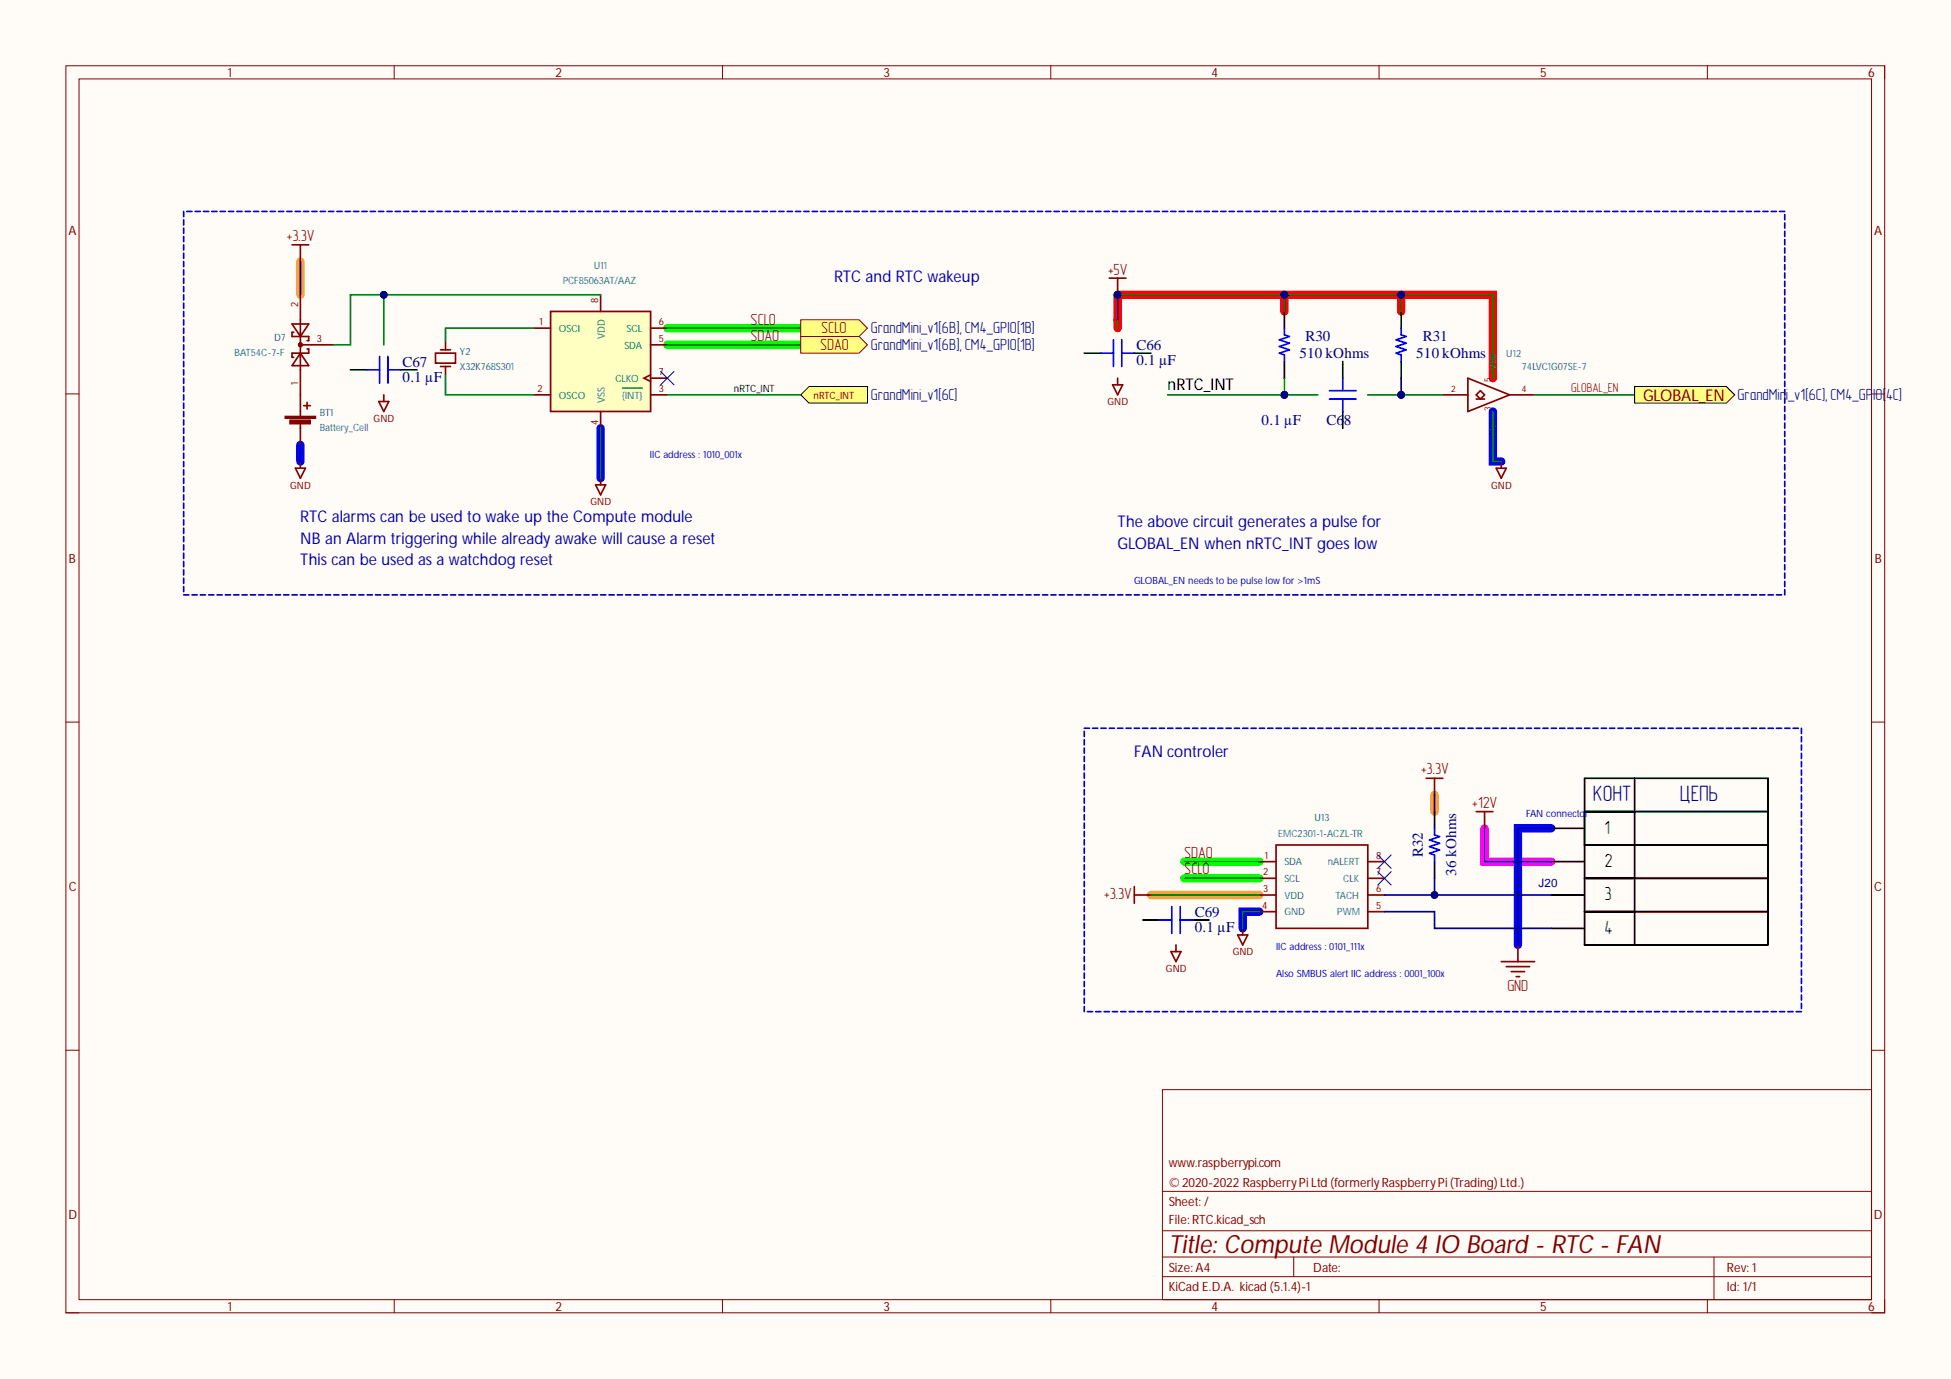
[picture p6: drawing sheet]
<svg xmlns="http://www.w3.org/2000/svg" width="297mm" height="210mm" viewBox="0 0 297 210" stroke-linecap="round" stroke-linejoin="round" font-family="sans-serif">
<g fill="#fffcf8">
<path d="M0 0h296.9v209.8h-296.9z" fill-rule="evenodd"/>
<path d="M0 0h296.9v209.8h-296.9z" fill-rule="evenodd"/>
</g>
<path d="M45.7 67.7v2.6M91.4 65.2v7.6M227.3 62.6v7.7h1.3M191.7 138.8h-2.5v2.5M236.2 126.1h-5.1v17.7" fill="none" stroke="#00f" stroke-width="1.3"/>
<path d="M45.7 39.8v5.1M175.2 136.2h16.5M218.4 121v2.5" fill="none" stroke="#f90" stroke-width="1.3"/>
<path d="M101.6 49.9h20.3M101.6 52.5h20.3M180.3 131.2h11.4M180.3 133.7h11.4" fill="none" stroke="#0f0" stroke-width="1.3"/>
<path d="M195.5 44.9v2.5M213.3 44.9h14v12.7M213.3 44.9h-43.1v5M213.3 44.9v2.5" fill="none" stroke="#f00" stroke-width="1.3"/>
<path d="M226 126.1v5.1h10.2" fill="none" stroke="#f0f" stroke-width="1.3"/>
<g fill="none" stroke="#840000" stroke-width=".15">
<path d="M10 10h276.9v189.8h-276.9zM12 12h272.9v185.8h-272.9zM60 10v2M110 10v2M160 10v2M210 10v2M259.9 10v2M286.9 10v2M10 60h2M284.9 60h2M10 109.9h2M284.9 109.9h2"/>
<path d="M10 159.9h2M284.9 159.9h2M177 165.9h107.9v31.9h-107.9zM10 199.8h2M60 197.8v2M110 197.8v2M160 197.8v2M177 194.3h107.9M177 191.3h107.9M177 187.3h107.9M177 181.3h107.9M197 191.3v3"/>
<path d="M210 197.8v2M259.9 197.8v2M261 191.3v6.5M286.9 197.8v2h-2"/>
</g>
<path d="M191.7 133.7h2.6M191.7 136.2h2.6M191.7 131.2h2.6M191.7 138.8h2.6M194.3 128.6h13.9v12.7h-13.9zM208.2 133.7h2.6M208.2 136.2h2.6M208.2 131.2h2.6M208.2 138.8h2.6" fill="none" stroke="#840000" stroke-width=".25"/>
<g fill="none" stroke="#000" stroke-width=".25">
<path d="M241.3 118.5h27.9v25.3h-27.9zM248.9 118.5v25.3M218.4 123.5v2.6M218.4 131.2v2.5M236.2 126.1h5.1M236.2 131.2h5.1M236.2 136.2h5.1M241.3 123.5h27.9M241.3 128.6h27.9M241.3 133.7h27.9M241.3 138.8h27.9M174 140h2.5"/>
<path d="M181.6 140h2.5M236.2 141.3h5.1"/>
</g>
<path d="M178.4 138v4.1M179.7 138v4.1M218.4 126.1v1l.8 .2-1.6 .6 1.6 .5-1.6 .5 1.6 .5-1.6 .5 .8 .2v1.1M176.5 140h1.9M179.7 140h1.9" fill="none" stroke="#00f" stroke-width=".25"/>
<path d="M90.7 73.8h1.5l-.8 1.5zM91.4 72.8v1M178.3 144.8h1.5l-.8 1.6zM179 143.8v1" fill="none" stroke="#800000" stroke-width=".25"/>
<path d="M44.2 64h3v.5h-3z" fill-rule="evenodd" fill="#840000"/>
<path d="M223.5 57.6l6.3 2.5-6.3 2.5zM43.4 63.4h4.6v.3h-4.6zM43.4 63.5h4.6M44.2 64h3v.5h-3zM45.7 60.1v3.3M45.7 64.4v3.3M46.2 61.7h1.1M46.7 61.2v1.1M219.7 60.1h3.8M224.8 60.7h1.2M224.8 60.1l.6-.6 .6 .6-.6 .6zM229.8 60.1h3.8" fill="none" stroke="#840000" stroke-width=".25"/>
<path d="M169.4 58.6h1.5l-.7 1.5zM170.2 57.6v1M45 71.3h1.5l-.8 1.5zM45.7 70.3v1M227.8 71.3h1.5l-.7 1.5zM228.6 70.3v1M188.4 142.3h1.6l-.8 1.5zM189.2 141.3v1" fill="none" stroke="#800000" stroke-width=".25"/>
<path d="M165.1 53.8h2.5M172.7 53.8h2.5M195.5 47.4v2.6M195.5 55v2.6M204.4 55v2.6M213.3 47.4v2.6M213.3 55v2.6M204.4 62.6v2.6" fill="none" stroke="#000" stroke-width=".25"/>
<path d="M167.6 53.8h1.9M169.5 51.7v4.1M170.8 53.8h1.9M170.8 51.7v4.1M195.5 50v1l.8 .2-1.5 .5 1.5 .5-1.5 .5 1.5 .6-1.5 .5 .7 .2v1M202.4 59.5h4.1M204.4 57.6v1.9M213.3 50v1l.8 .2-1.5 .5 1.5 .5-1.5 .5 1.5 .6-1.5 .5 .7 .2v1M202.4 60.7h4.1M204.4 60.7v1.9" fill="none" stroke="#00f" stroke-width=".25"/>
<path d="M83.8 47.4h15.3v15.2h-15.3z" fill-rule="evenodd" fill="#ffffc2"/>
<g fill="none" stroke="#840000" stroke-width=".25">
<path d="M44.5 49.3h2.5l-1.3 1.9zM44.7 50.6h-.2v.6h2.5v.7h-.3M45.7 52.5h5.1M45.7 53.8l1.3 1.9h-2.5zM45.7 44.9v15.2M46.7 53.1h.3v.7h-2.5v.6h.2M66.3 53.8h3.1v1.5h-3.1zM67.1 53.2h1.5M67.1 55.8h1.5M67.8 52v1.2M67.8 55.8v1.3M81.3 49.9h2.5"/>
<path d="M83.8 47.4h15.3v15.2h-15.3zM91.4 44.9v2.5M99.1 57.1l-1.1 .5 1.1 .5M99.1 49.9h2.5M99.1 52.5h2.5M99.1 57.6h2.5M81.3 60.1h2.5M91.4 62.6v2.6M99.1 60.1h2.5"/>
<circle cx="45.7" cy="52.5" r=".25"/>
</g>
<path d="M94.8 59.1h3" fill="none" stroke="#008484" stroke-width=".25"/>
<path d="M168.9 42.3h2.5M170.2 42.3v2.6M57.7 61.1h1.5l-.8 1.5zM58.4 60.1v1M217.1 118.5h2.6M218.4 118.5v2.5M172.7 136.2h2.5M172.7 135v2.5" fill="none" stroke="#800000" stroke-width=".25"/>
<path d="M53.4 56.3h2.5M61 56.3h2.5" fill="none" stroke="#000" stroke-width=".25"/>
<path d="M55.9 56.3h1.9M57.8 54.3v4M59.1 56.3h1.9M59.1 54.3v4" fill="none" stroke="#00f" stroke-width=".25"/>
<g fill="none" stroke="#0000c2" stroke-width=".25">
<path d="M28 32.2v.8M28 33.5v.7M28 34.7v.8M28 36v.8M28 37.3v.8M28 38.5v.8M28 39.8v.8M28.4 32.2h.8M29.7 32.2h.8M31 32.2h.8M32.2 32.2h.8M33.5 32.2h.8"/>
<path d="M34.8 32.2h.8M36.1 32.2h.8M37.3 32.2h.8M38.6 32.2h.8M39.9 32.2h.8M41.1 32.2h.8M42.4 32.2h.8M43.7 32.2h.8M44.9 32.2h.8M46.2 32.2h.8M47.5 32.2h.8M48.7 32.2h.8"/>
<path d="M50 32.2h.8M51.3 32.2h.8M52.6 32.2h.8M53.8 32.2h.8M55.1 32.2h.8M56.4 32.2h.8M57.6 32.2h.8M58.9 32.2h.8M60.2 32.2h.8M61.4 32.2h.8M62.7 32.2h.8M64 32.2h.8"/>
<path d="M65.3 32.2h.8M66.5 32.2h.8M67.8 32.2h.8M69.1 32.2h.8M70.3 32.2h.8M71.6 32.2h.8M72.9 32.2h.8M74.1 32.2h.8M75.4 32.2h.8M76.7 32.2h.8M77.9 32.2h.8M79.2 32.2h.8"/>
<path d="M80.5 32.2h.8M81.8 32.2h.8M83 32.2h.8M84.3 32.2h.8M85.6 32.2h.8M86.8 32.2h.8M88.1 32.2h.8M89.4 32.2h.8M90.6 32.2h.8M91.9 32.2h.8M93.2 32.2h.8M94.5 32.2h.8"/>
<path d="M95.7 32.2h.8M97 32.2h.8M98.3 32.2h.8M99.5 32.2h.8M100.8 32.2h.8M102.1 32.2h.8M103.3 32.2h.8M104.6 32.2h.8M105.9 32.2h.8M107.2 32.2h.7M108.4 32.2h.8M109.7 32.2h.8"/>
<path d="M111 32.2h.8M112.2 32.2h.8M113.5 32.2h.8M114.8 32.2h.8M116 32.2h.8M117.3 32.2h.8M118.6 32.2h.8M119.8 32.2h.8M121.1 32.2h.8M122.4 32.2h.8M123.7 32.2h.8M124.9 32.2h.8"/>
<path d="M126.2 32.2h.8M127.5 32.2h.8M128.7 32.2h.8M130 32.2h.8M131.3 32.2h.8M132.5 32.2h.8M133.8 32.2h.8M135.1 32.2h.8M136.4 32.2h.7M137.6 32.2h.8M138.9 32.2h.8M140.2 32.2h.8"/>
<path d="M141.4 32.2h.8M142.7 32.2h.8M144 32.2h.8M145.2 32.2h.8M146.5 32.2h.8M147.8 32.2h.8M149 32.2h.8M150.3 32.2h.8M151.6 32.2h.8M152.9 32.2h.8M154.1 32.2h.8M155.4 32.2h.8"/>
<path d="M156.7 32.2h.8M157.9 32.2h.8M159.2 32.2h.8M160.5 32.2h.8M161.7 32.2h.8M163 32.2h.8M164.3 32.2h.8M165.6 32.2h.7M166.8 32.2h.8M168.1 32.2h.8M169.4 32.2h.8M170.6 32.2h.8"/>
<path d="M171.9 32.2h.8M173.2 32.2h.8M174.4 32.2h.8M175.7 32.2h.8M177 32.2h.8M178.2 32.2h.8M179.5 32.2h.8M180.8 32.2h.8M182.1 32.2h.8M183.3 32.2h.8M184.6 32.2h.8M185.9 32.2h.8"/>
<path d="M187.1 32.2h.8M188.4 32.2h.8M189.7 32.2h.8M190.9 32.2h.8M192.2 32.2h.8M193.5 32.2h.8M194.8 32.2h.7M196 32.2h.8M197.3 32.2h.8M198.6 32.2h.8M199.8 32.2h.8M201.1 32.2h.8"/>
<path d="M202.4 32.2h.8M203.6 32.2h.8M204.9 32.2h.8M206.2 32.2h.8M207.5 32.2h.7M208.7 32.2h.8M210 32.2h.8M211.3 32.2h.8M212.5 32.2h.8M213.8 32.2h.8M215.1 32.2h.8M216.3 32.2h.8"/>
<path d="M217.6 32.2h.8M218.9 32.2h.8M220.2 32.2h.7M221.4 32.2h.8M222.7 32.2h.8M224 32.2h.8M225.2 32.2h.8M226.5 32.2h.8M227.8 32.2h.8M229 32.2h.8M230.3 32.2h.8M231.6 32.2h.8"/>
<path d="M232.8 32.2h.8M234.1 32.2h.8M235.4 32.2h.8M236.7 32.2h.8M237.9 32.2h.8M239.2 32.2h.8M240.5 32.2h.8M241.7 32.2h.8M243 32.2h.8M244.3 32.2h.8M245.5 32.2h.8M246.8 32.2h.8"/>
<path d="M248.1 32.2h.8M249.3 32.2h.8M250.6 32.2h.8M251.9 32.2h.8M253.2 32.2h.7M254.4 32.2h.8M255.7 32.2h.8M257 32.2h.8M258.2 32.2h.8M259.5 32.2h.8M260.8 32.2h.8M262 32.2h.8"/>
<path d="M263.3 32.2h.8M264.6 32.2h.8M265.9 32.2h.7M267.1 32.2h.8M268.4 32.2h.8M269.7 32.2h.8M270.9 32.2h.8M271.7 32.7v.8M271.7 33.9v.8M271.7 35.2v.8M271.7 36.5v.8M271.7 37.7v.8"/>
<path d="M271.7 39v.8M28 41.1v.8M28 42.3v.8M28 43.6v.8M28 44.9v.8M28 46.1v.8M28 47.4v.8M28 48.7v.8M28 49.9v.8M28 51.2v.8M28 52.5v.8M28 53.8v.7"/>
<path d="M28 55v.8M28 56.3v.8M28 57.6v.8M28 58.8v.8M271.7 40.3v.8M271.7 41.5v.8M271.7 42.8v.8M271.7 44.1v.8M271.7 45.4v.7M271.7 46.6v.8M271.7 47.9v.8M271.7 49.2v.8"/>
<path d="M271.7 50.4v.8M271.7 51.7v.8M271.7 53v.8M271.7 54.2v.8M271.7 55.5v.8M271.7 56.8v.8M271.7 58v.8M271.7 59.3v.8M28 60.1v.8M28 61.4v.8M28 62.6v.8M28 63.9v.8"/>
<path d="M28 65.2v.8M28 66.4v.8M28 67.7v.8M28 69v.8M28 70.3v.7M28 71.5v.8M28 72.8v.8M28 74.1v.8M28 75.3v.8M28 76.6v.8M28 77.9v.8M28 79.1v.8"/>
<path d="M271.7 60.6v.8M271.7 61.8v.8M271.7 63.1v.8M271.7 64.4v.8M271.7 65.7v.7M271.7 66.9v.8M271.7 68.2v.8M271.7 69.5v.8M271.7 70.7v.8M271.7 72v.8M271.7 73.3v.8M271.7 74.5v.8"/>
<path d="M271.7 75.8v.8M271.7 77.1v.8M271.7 78.3v.8M271.7 79.6v.8M28 80.4v.8M28 81.7v.8M28 82.9v.8M28 84.2v.8M28 85.5v.8M28 86.7v.8M28 88v.8M28 89.3v.8"/>
<path d="M28 90.5h.8M29.2 90.5h.8M30.5 90.5h.8M31.8 90.5h.8M33 90.5h.8M34.3 90.5h.8M35.6 90.5h.8M36.9 90.5h.7M38.1 90.5h.8M39.4 90.5h.8M40.7 90.5h.8M41.9 90.5h.8"/>
<path d="M43.2 90.5h.8M44.5 90.5h.8M45.7 90.5h.8M47 90.5h.8M48.3 90.5h.8M49.5 90.5h.8M50.8 90.5h.8M52.1 90.5h.8M53.4 90.5h.7M54.6 90.5h.8M55.9 90.5h.8M57.2 90.5h.8"/>
<path d="M58.4 90.5h.8M59.7 90.5h.8M61 90.5h.8M62.2 90.5h.8M63.5 90.5h.8M64.8 90.5h.8M66.1 90.5h.7M67.3 90.5h.8M68.6 90.5h.8M69.9 90.5h.8M71.1 90.5h.8M72.4 90.5h.8"/>
<path d="M73.7 90.5h.8M74.9 90.5h.8M76.2 90.5h.8M77.5 90.5h.8M78.7 90.5h.8M80 90.5h.8M81.3 90.5h.8M82.6 90.5h.7M83.8 90.5h.8M85.1 90.5h.8M86.4 90.5h.8M87.6 90.5h.8"/>
<path d="M88.9 90.5h.8M90.2 90.5h.8M91.4 90.5h.8M92.7 90.5h.8M94 90.5h.8M95.3 90.5h.7M96.5 90.5h.8M97.8 90.5h.8M99.1 90.5h.8M100.3 90.5h.8M101.6 90.5h.8M102.9 90.5h.8"/>
<path d="M104.1 90.5h.8M105.4 90.5h.8M106.7 90.5h.8M107.9 90.5h.8M109.2 90.5h.8M110.5 90.5h.8M111.8 90.5h.7M113 90.5h.8M114.3 90.5h.8M115.6 90.5h.8M116.8 90.5h.8M118.1 90.5h.8"/>
<path d="M119.4 90.5h.8M120.6 90.5h.8M121.9 90.5h.8M123.2 90.5h.8M124.5 90.5h.7M125.7 90.5h.8M127 90.5h.8M128.3 90.5h.8M129.5 90.5h.8M130.8 90.5h.8M132.1 90.5h.8M133.3 90.5h.8"/>
<path d="M134.6 90.5h.8M135.9 90.5h.8M137.1 90.5h.8M138.4 90.5h.8M139.7 90.5h.8M141 90.5h.7M142.2 90.5h.8M143.5 90.5h.8M144.8 90.5h.8M146 90.5h.8M147.3 90.5h.8M148.6 90.5h.8"/>
<path d="M149.8 90.5h.8M151.1 90.5h.8M152.4 90.5h.8M153.7 90.5h.7M154.9 90.5h.8M156.2 90.5h.8M157.5 90.5h.8M158.7 90.5h.8M160 90.5h.8M161.3 90.5h.8M162.5 90.5h.8M163.8 90.5h.8"/>
<path d="M165.1 90.5h.8M166.3 90.5h.8M167.6 90.5h.8M168.9 90.5h.8M170.2 90.5h.8M171.4 90.5h.8M172.7 90.5h.8M174 90.5h.8M175.2 90.5h.8M176.5 90.5h.8M177.8 90.5h.8M179 90.5h.8"/>
<path d="M180.3 90.5h.8M181.6 90.5h.8M182.9 90.5h.7M184.1 90.5h.8M185.4 90.5h.8M186.7 90.5h.8M187.9 90.5h.8M189.2 90.5h.8M190.5 90.5h.8M191.7 90.5h.8M193 90.5h.8M194.3 90.5h.8"/>
<path d="M195.5 90.5h.8M196.8 90.5h.8M198.1 90.5h.8M199.4 90.5h.8M200.6 90.5h.8M201.9 90.5h.8M203.2 90.5h.8M204.4 90.5h.8M205.7 90.5h.8M207 90.5h.8M208.2 90.5h.8M209.5 90.5h.8"/>
<path d="M210.8 90.5h.8M212.1 90.5h.7M213.3 90.5h.8M214.6 90.5h.8M215.9 90.5h.8M217.1 90.5h.8M218.4 90.5h.8M219.7 90.5h.8M220.9 90.5h.8M222.2 90.5h.8M223.5 90.5h.8M224.8 90.5h.7"/>
<path d="M226 90.5h.8M227.3 90.5h.8M228.6 90.5h.8M229.8 90.5h.8M231.1 90.5h.8M232.4 90.5h.8M233.6 90.5h.8M234.9 90.5h.8M236.2 90.5h.8M237.5 90.5h.7M238.7 90.5h.8M240 90.5h.8"/>
<path d="M241.3 90.5h.7M242.5 90.5h.8M243.8 90.5h.8M245.1 90.5h.8M246.3 90.5h.8M247.6 90.5h.8M248.9 90.5h.8M250.1 90.5h.8M251.4 90.5h.8M252.7 90.5h.8M253.9 90.5h.8M255.2 90.5h.8"/>
<path d="M256.5 90.5h.8M257.8 90.5h.8M259 90.5h.8M260.3 90.5h.8M261.6 90.5h.8M262.8 90.5h.8M264.1 90.5h.8M265.4 90.5h.8M266.6 90.5h.8M267.9 90.5h.8M269.2 90.5h.8M270.5 90.5h.7"/>
<path d="M271.7 80.9v.8M271.7 82.1v.8M271.7 83.4v.8M271.7 84.7v.8M271.7 85.9v.8M271.7 87.2v.8M271.7 88.5v.8M271.7 89.8v.7M165.1 110.8h.8M165.1 111.3v.8M165.1 112.6v.8M165.1 113.9v.8"/>
<path d="M165.1 115.1v.8M165.1 116.4v.8M165.1 117.7v.8M165.1 118.9v.8M166.3 110.8h.8M167.6 110.8h.8M168.9 110.8h.8M170.2 110.8h.8M171.4 110.8h.8M172.7 110.9h.8M174 110.9h.8M175.2 110.9h.8"/>
<path d="M176.5 110.9h.8M177.8 110.9h.8M179 110.9h.8M180.3 110.9h.8M181.6 110.9h.8M182.9 110.9h.7M184.1 110.9h.8M185.4 110.9h.8M186.7 110.9h.8M187.9 110.9h.8M189.2 110.9h.8M190.5 110.9h.8"/>
<path d="M191.7 110.9h.8M193 110.9h.8M194.3 110.9h.8M195.5 110.9h.8M196.8 110.9h.8M198.1 110.9h.8M199.4 110.9h.8M200.6 110.9h.8M201.9 110.9h.8M203.2 110.9h.8M204.4 110.9h.8M205.7 110.9h.8"/>
<path d="M207 110.9h.8M208.2 110.9h.8M209.5 110.9h.8M210.8 110.9h.8M212.1 110.9h.7M213.3 110.9h.8M214.6 110.9h.8M215.9 110.9h.8M217.1 110.9h.8M218.4 110.9h.8M219.7 110.9h.8M220.9 110.9h.8"/>
<path d="M222.2 110.9h.8M223.5 110.9h.8M224.8 110.9h.7M226 110.9h.8M227.3 110.9h.8M228.6 110.9h.8M229.8 110.9h.8M231.1 110.9h.8M232.4 110.9h.8M233.6 110.9h.8M234.9 110.9h.8M236.2 110.9h.8"/>
<path d="M237.5 110.9h.7M238.7 110.9h.8M240 110.9h.8M241.3 110.9h.7M242.5 110.9h.8M243.8 110.9h.8M245.1 110.9h.8M246.3 110.9h.8M247.6 110.9h.8M248.9 110.9h.8M250.1 110.9h.8M251.4 110.9h.8"/>
<path d="M252.7 110.9h.8M253.9 110.9h.8M255.2 110.9h.8M256.5 110.9h.8M257.8 110.9h.8M259 110.9h.8M260.3 110.9h.8M261.6 110.9h.8M262.8 110.9h.8M264.1 110.9h.8M265.4 110.9h.8M266.6 110.9h.8"/>
<path d="M267.9 110.9h.8M269.2 110.9h.8M270.5 110.9h.7M271.7 110.9h.8M273 110.9h.8M274.3 110.9v.7M274.3 112.1v.8M274.3 113.4v.8M274.3 114.7v.8M274.3 115.9v.8M274.3 117.2v.8M274.3 118.5v.8"/>
<path d="M274.3 119.7v.8M165.1 120.2v.8M165.1 121.5v.8M165.1 122.7v.8M165.1 124v.8M165.1 125.3v.8M165.1 126.6v.7M165.1 127.8v.8M165.1 129.1v.8M165.1 130.4v.8M165.1 131.6v.8M165.1 132.9v.8"/>
<path d="M165.1 134.2v.8M165.1 135.4v.8M165.1 136.7v.8M165.1 138v.8M165.1 139.2v.8M274.3 121v.8M274.3 122.3v.8M274.3 123.5v.8M274.3 124.8v.8M274.3 126.1v.8M274.3 127.3v.8M274.3 128.6v.8"/>
<path d="M274.3 129.9v.8M274.3 131.2v.7M274.3 132.4v.8M274.3 133.7v.8M274.3 135v.8M274.3 136.2v.8M274.3 137.5v.8M274.3 138.8v.8M165.1 140.5v.8M165.1 141.8v.8M165.1 143v.8M165.1 144.3v.8"/>
<path d="M165.1 145.6v.8M165.1 146.8v.8M165.1 148.1v.8M165.1 149.4v.8M165.1 150.7v.7M165.1 151.9v.8M165.1 153.2v.8M165.6 154h.7M166.8 154h.8M168.1 154h.8M169.4 154h.8M170.6 154h.8"/>
<path d="M171.9 154h.8M173.2 154h.8M174.4 154h.8M175.7 154h.8M177 154h.8M178.2 154h.8M179.5 154h.8M180.8 154h.8M182.1 154h.8M183.3 154h.8M184.6 154h.8M185.9 154h.8"/>
<path d="M187.1 154h.8M188.4 154h.8M189.7 154h.8M190.9 154h.8M192.2 154h.8M193.5 154h.8M194.8 154h.7M196 154h.8M197.3 154h.8M198.6 154h.8M199.8 154h.8M201.1 154h.8"/>
<path d="M202.4 154h.8M203.6 154h.8M204.9 154h.8M206.2 154h.8M207.5 154h.7M208.7 154h.8M210 154h.8M211.3 154h.8M212.5 154h.8M213.8 154h.8M215.1 154h.8M216.3 154h.8"/>
<path d="M217.6 154h.8M218.9 154h.8M220.2 154h.7M221.4 154h.8M222.7 154h.8M224 154h.8M225.2 154h.8M226.5 154h.8M227.8 154h.8M229 154h.8M230.3 154h.8M231.6 154h.8"/>
<path d="M232.8 154h.8M234.1 154h.8M235.4 154h.8M236.7 154h.8M237.9 154h.8M239.2 154h.8M240.5 154h.8M241.7 154h.8M243 154h.8M244.3 154h.8M245.5 154h.8M246.8 154h.8"/>
<path d="M248.1 154h.8M249.3 154h.8M250.6 154h.8M251.9 154h.8M253.2 154h.7M254.4 154h.8M255.7 154h.8M257 154h.8M258.2 154h.8M259.5 154h.8M260.8 154h.8M262 154h.8"/>
<path d="M263.3 154h.8M264.6 154h.8M265.9 154h.7M267.1 154h.8M268.4 154h.8M269.7 154h.8M270.9 154h.8M272.2 154h.8M273.5 154h.8M274.3 140v.8M274.3 141.3v.8M274.3 142.6v.8"/>
<path d="M274.3 143.8v.8M274.3 145.1v.8M274.3 146.4v.8M274.3 147.6v.8M274.3 148.9v.8M274.3 150.2v.8M274.3 151.4v.8M274.3 152.7v.8"/>
</g>
<path d="M100.6 56.5l2 2.1M102.6 56.5l-2 2.1M209.8 132.7l2 2M209.8 130.1l2 2.1M211.8 132.7l-2 2M211.8 130.1l-2 2.1" fill="none" stroke="#000084" stroke-width=".15"/>
<circle cx="170.2" cy="44.9" r=".51" fill="#000080"/>
<circle cx="170.2" cy="44.9" r=".51" fill="none" stroke="#000080" stroke-width=".15"/>
<path d="M44.5 37.3h2.5M45.7 37.3v2.5M224.8 123.5h2.5M226 123.5v2.6M228.6 146.4h5M229.3 147.1h3.6M230.1 147.9h2M230.8 148.7h.6M231.1 143.8v2.6" fill="none" stroke="#800000" stroke-width=".25"/>
<path d="M121.9 60.1l1.3-1.3h8.9v2.6h-8.9z" fill-rule="evenodd" fill="#ffff80"/>
<path d="M121.9 60.1l1.3-1.3h8.9v2.6h-8.9z" fill="none" stroke="#000" stroke-width=".15"/>
<path d="M91.4 65.2v7.6M195.5 60.1h5.1M175.2 136.2h3.8" fill="none" stroke="#008400" stroke-width=".25"/>
<circle cx="195.5" cy="60.1" r=".51" fill="#000080"/>
<circle cx="195.5" cy="60.1" r=".51" fill="none" stroke="#000080" stroke-width=".15"/>
<path d="M195.5 57.6v2.5" fill="none" stroke="#008400" stroke-width=".25"/>
<circle cx="195.5" cy="60.1" r=".51" fill="#000080"/>
<circle cx="195.5" cy="60.1" r=".51" fill="none" stroke="#000080" stroke-width=".15"/>
<path d="M101.6 49.9h20.3M177.8 60.1h17.7" fill="none" stroke="#008400" stroke-width=".25"/>
<circle cx="195.5" cy="60.1" r=".51" fill="#000080"/>
<circle cx="195.5" cy="60.1" r=".51" fill="none" stroke="#000080" stroke-width=".15"/>
<path d="M67.8 57.1v3h13.5M81.3 49.9h-13.5v2.1M101.6 52.5h20.3M170.2 48.7v1.2M213.3 44.9h14v12.7M101.6 60.1h20.3M227.3 62.6v7.7h1.3M233.6 60.1h15.3M179 136.2h12.7M180.3 131.2h11.4M180.3 133.7h11.4" fill="none" stroke="#008400" stroke-width=".25"/>
<circle cx="213.3" cy="44.9" r=".51" fill="#000080"/>
<circle cx="213.3" cy="44.9" r=".51" fill="none" stroke="#000080" stroke-width=".15"/>
<path d="M191.7 138.8h-2.5v2.5" fill="none" stroke="#008400" stroke-width=".25"/>
<path d="M170.2 44.9v3.8M218.4 121v2.5" fill="none" stroke="#000080" stroke-width=".25"/>
<circle cx="170.2" cy="44.9" r=".51" fill="#000080"/>
<circle cx="170.2" cy="44.9" r=".51" fill="none" stroke="#000080" stroke-width=".15"/>
<path d="M45.7 39.8v5.1M45.7 67.7v2.6M210.8 138.8h7.6v2.5h17.8M218.4 133.7v2.5M226 126.1v5.1h10.2M236.2 126.1h-5.1v17.7" fill="none" stroke="#000080" stroke-width=".25"/>
<circle cx="218.4" cy="136.2" r=".51" fill="#000080"/>
<circle cx="218.4" cy="136.2" r=".51" fill="none" stroke="#000080" stroke-width=".15"/>
<path d="M210.8 136.2h25.4" fill="none" stroke="#000080" stroke-width=".25"/>
<circle cx="218.4" cy="136.2" r=".51" fill="#000080"/>
<circle cx="218.4" cy="136.2" r=".51" fill="none" stroke="#000080" stroke-width=".15"/>
<path d="M58.4 44.9v7.6" fill="none" stroke="#008400" stroke-width=".25"/>
<circle cx="58.4" cy="44.9" r=".51" fill="#000080"/>
<circle cx="58.4" cy="44.9" r=".51" fill="none" stroke="#000080" stroke-width=".15"/>
<path d="M91.4 44.9h-38v7.6h-2.6" fill="none" stroke="#008400" stroke-width=".25"/>
<circle cx="58.4" cy="44.9" r=".51" fill="#000080"/>
<circle cx="58.4" cy="44.9" r=".51" fill="none" stroke="#000080" stroke-width=".15"/>
<path d="M170.2 44.9h25.3" fill="none" stroke="#008400" stroke-width=".25"/>
<circle cx="170.2" cy="44.9" r=".51" fill="#000080"/>
<circle cx="170.2" cy="44.9" r=".51" fill="none" stroke="#000080" stroke-width=".15"/>
<circle cx="195.5" cy="44.9" r=".51" fill="#000080"/>
<circle cx="195.5" cy="44.9" r=".51" fill="none" stroke="#000080" stroke-width=".15"/>
<path d="M213.3 44.9v2.5" fill="none" stroke="#008400" stroke-width=".25"/>
<circle cx="213.3" cy="44.9" r=".51" fill="#000080"/>
<circle cx="213.3" cy="44.9" r=".51" fill="none" stroke="#000080" stroke-width=".15"/>
<path d="M195.5 44.9h17.8" fill="none" stroke="#008400" stroke-width=".25"/>
<circle cx="195.5" cy="44.9" r=".51" fill="#000080"/>
<circle cx="195.5" cy="44.9" r=".51" fill="none" stroke="#000080" stroke-width=".15"/>
<circle cx="213.3" cy="44.9" r=".51" fill="#000080"/>
<circle cx="213.3" cy="44.9" r=".51" fill="none" stroke="#000080" stroke-width=".15"/>
<path d="M195.5 44.9v2.5" fill="none" stroke="#008400" stroke-width=".25"/>
<circle cx="195.5" cy="44.9" r=".51" fill="#000080"/>
<circle cx="195.5" cy="44.9" r=".51" fill="none" stroke="#000080" stroke-width=".15"/>
<path d="M208.2 60.1h5.1" fill="none" stroke="#008400" stroke-width=".25"/>
<circle cx="213.3" cy="60.1" r=".51" fill="#000080"/>
<circle cx="213.3" cy="60.1" r=".51" fill="none" stroke="#000080" stroke-width=".15"/>
<path d="M213.3 60.1h6.4" fill="none" stroke="#008400" stroke-width=".25"/>
<circle cx="213.3" cy="60.1" r=".51" fill="#000080"/>
<circle cx="213.3" cy="60.1" r=".51" fill="none" stroke="#000080" stroke-width=".15"/>
<path d="M248.9 58.8h13.9l1.3 1.3-1.3 1.3h-13.9z" fill-rule="evenodd" fill="#ffff80"/>
<path d="M248.9 58.8h13.9l1.3 1.3-1.3 1.3h-13.9z" fill="none" stroke="#000" stroke-width=".15"/>
<path d="M121.9 51.2h8.9l1.3 1.3-1.3 1.3h-8.9z" fill-rule="evenodd" fill="#ffff80"/>
<path d="M121.9 51.2h8.9l1.3 1.3-1.3 1.3h-8.9z" fill="none" stroke="#800000" stroke-width=".15"/>
<path d="M121.9 48.7h8.9l1.3 1.2-1.3 1.3h-8.9z" fill-rule="evenodd" fill="#ffff80"/>
<path d="M121.9 48.7h8.9l1.3 1.2-1.3 1.3h-8.9z" fill="none" stroke="#800000" stroke-width=".15"/>
<path d="M213.3 57.6v2.5" fill="none" stroke="#000080" stroke-width=".25"/>
<circle cx="213.3" cy="60.1" r=".51" fill="#000080"/>
<circle cx="213.3" cy="60.1" r=".51" fill="none" stroke="#000080" stroke-width=".15"/>
<text font-size="3.9" fill="#840000" x="177.9" y="190.7">Title: Compute Module 4 IO Board - RTC - FAN</text>
<g font-size="3.4" fill="#000080">
<text x="242.5" y="122">КОНТ</text>
<text x="255.7" y="122">ЦЕПЬ</text>
</g>
<g font-size="2.9">
<text x="244.3" y="126.9">1</text>
<text x="244.3" y="132">2</text>
<text x="244.3" y="137.1">3</text>
<text x="244.3" y="142.1">4</text>
</g>
<g font-size="2.5" fill="#800000">
<text x="43.7" y="36.7">+3.3V</text>
<text x="168.7" y="41.8">+5V</text>
<text x="114.3" y="49.4">SCL0</text>
<text x="114.3" y="52">SDA0</text>
<text x="124.9" y="53.2">SDA0</text>
<text x="125" y="50.7">SCL0</text>
<text x="250.1" y="61.1">GLOBAL_EN</text>
<text x="216.4" y="117.9">+3.3V</text>
<text x="224.2" y="122.9">+12V</text>
<text x="180.3" y="130.5">SDA0</text>
<text x="168.1" y="136.9">+3.3V</text>
<text x="180.3" y="133.1">SCL0</text>
<text x="229.5" y="150.8">GND</text>
</g>
<g font-size="2.5" fill="#0000c2">
<text x="127" y="42.9">RTC and RTC wakeup</text>
<text x="45.7" y="79.4">RTC alarms can be used to wake up the Compute module</text>
<text x="45.7" y="82.7">NB an Alarm triggering while already awake will cause a reset</text>
<text x="170.2" y="80.2">The above circuitgenerates a pulse for</text>
<text x="170.2" y="83.5">GLOBAL_EN when nRTC_INT goes low</text>
<text x="45.7" y="86">This can be used as a watchdog reset</text>
<text x="172.7" y="115.2">FAN controler</text>
</g>
<g font-size="2.5" fill="#000080">
<text x="132.6" y="53.2">GrandMini_v1[6B],CM4_GPIO[1B]</text>
<text x="132.6" y="50.7">GrandMini_v1[6B],CM4_GPIO[1B]</text>
<text x="132.6" y="60.8">GrandMini_v1[6C]</text>
<text x="264.5" y="60.8">GrandMini_v1[6C],CM4_GPIO[</text>
<text x="287.1" y="60.8">4C]</text>
</g>
<text font-size="2.5" x="177.8" y="59.4">nRTC_INT</text>
<g font-size="2.3" fill="#000080">
<text x="173" y="53.3">C66</text>
<text x="198.8" y="52">R30</text>
<text x="216.6" y="52">R31</text>
<text x="61.3" y="58.1">0.1 µF</text>
<text x="61.3" y="55.8">C67</text>
<text x="173" y="55.6">0.1 µF</text>
<text x="197.8" y="54.5">510 kOhms</text>
<text x="215.6" y="54.5">510 kOhms</text>
<text x="192.1" y="64.6">0.1 µF</text>
<text x="202" y="64.6">C6</text>
<text x="204.6" y="64.6">8</text>
<text x="216.6" y="130.5" transform="rotate(-90 216.6 130.5)">R32</text>
<text x="221.7" y="133.3" transform="rotate(-90 221.7 133.3)">36 kOhms</text>
<text x="181.9" y="141.9">0.1 µF</text>
<text x="181.9" y="139.6">C69</text>
</g>
<g font-size="1.9" fill="#840000">
<text x="34.7" y="11.8">1</text>
<text x="84.6" y="11.8">2</text>
<text x="134.5" y="11.8">3</text>
<text x="184.5" y="11.8">4</text>
<text x="234.5" y="11.8">5</text>
<text x="284.4" y="11.8">6</text>
<text x="10.4" y="35.7">A</text>
<text x="285.4" y="35.7">A</text>
<text x="10.5" y="85.7">B</text>
<text x="285.5" y="85.7">B</text>
<text x="10.5" y="135.6">C</text>
<text x="285.4" y="135.6">C</text>
<text x="177.9" y="177.6">www.raspberrypi.com</text>
<text x="10.4" y="185.6">D</text>
<text x="177.9" y="183.6">Sheet: /</text>
<text x="177.9" y="180.6">©2020-2022RaspberryPi Ltd (formerlyRaspberryPi (Trading) Ltd.)</text>
<text x="285.3" y="185.6">D</text>
<text x="177.9" y="186.3">File:RTC.kicad_sch</text>
<text x="177.9" y="196.4">KiCad E.D.A. kicad (5.1.4)-1</text>
<text x="177.9" y="193.7">Size:A4</text>
<text x="200" y="193.7">Date:</text>
<text x="262.9" y="193.7">Rev: 1</text>
<text x="262.9" y="196.4">Id: 1/1</text>
<text x="34.7" y="199.6">1</text>
<text x="84.6" y="199.6">2</text>
<text x="134.5" y="199.6">3</text>
<text x="184.5" y="199.6">4</text>
<text x="234.5" y="199.6">5</text>
<text x="284.4" y="199.6">6</text>
</g>
<text font-size="1.9" fill="#980000" x="239.2" y="59.6">GLOBAL_EN</text>
<text font-size="1.8" fill="#000080" x="234.2" y="134.9">J20</text>
<g font-size="1.5" fill="#008484">
<text x="90.4" y="41">U11</text>
<text x="85.7" y="43.2">PCF85063AT/AAZ</text>
<text x="41.7" y="52">D7</text>
<text x="70" y="54">Y2</text>
<text x="85.1" y="50.5">OSCI</text>
<text x="92.1" y="51.6" transform="rotate(-90 92.1 51.6)">VDD</text>
<text x="95.1" y="53.1">SDA</text>
<text x="95.4" y="50.5">SCL</text>
<text x="35.7" y="54.2">BAT54C-7-F</text>
<text x="70" y="56.3">X32K768S301</text>
<text x="93.7" y="58.1">CLKO</text>
<text x="229.3" y="54.3">U12</text>
<text x="231.7" y="56.3">74LVC1G07SE-7</text>
<text x="48.7" y="65.7">Battery_Cell</text>
<text x="48.7" y="63.3">BT1</text>
<text x="85.1" y="60.7">OSCO</text>
<text x="92.1" y="61.3" transform="rotate(-90 92.1 61.3)">VSS</text>
<text x="94.7" y="60.7">{INT}</text>
<text x="200.1" y="125">U13</text>
<text x="194.6" y="127.3">EMC2301-1-ACZL-TR</text>
<text x="195.5" y="131.7">SDA</text>
<text x="202.2" y="131.7">nALERT</text>
<text x="195.5" y="134.3">SCL</text>
<text x="195.5" y="136.8">VDD</text>
<text x="203.3" y="136.8">TACH</text>
<text x="204.5" y="134.3">CLK</text>
<text x="195.5" y="139.3">GND</text>
<text x="203.6" y="139.3">PWM</text>
</g>
<g font-size="1.5" fill="#840000">
<text x="45.4" y="46.8" transform="rotate(-90 45.4 46.8)">2</text>
<text x="91.1" y="46.1" transform="rotate(-90 91.1 46.1)">8</text>
<text x="48.3" y="52">3</text>
<text x="82.1" y="49.5">1</text>
<text x="100.3" y="49.5">6</text>
<text x="100.3" y="52">5</text>
<text x="45.4" y="58.5" transform="rotate(-90 45.4 58.5)">1</text>
<text x="81.9" y="59.6">2</text>
<text x="100.3" y="57.1">7</text>
<text x="100.3" y="59.6">3</text>
<text x="91.1" y="64.7" transform="rotate(-90 91.1 64.7)">4</text>
<text x="192.6" y="130.7">1</text>
<text x="209.5" y="130.7">8</text>
<text x="192.3" y="133.2">2</text>
<text x="192.3" y="135.8">3</text>
<text x="209.5" y="133.2">7</text>
<text x="209.5" y="135.8">6</text>
<text x="192.2" y="138.3">4</text>
<text x="209.5" y="138.3">5</text>
</g>
<text font-size="1.5" x="111.7" y="59.6">nRTC_INT</text>
<g font-size="1.5" fill="#800000">
<text x="56.9" y="64.2">GND</text>
<text x="123.8" y="60.7">nRTC_INT</text>
<text x="168.6" y="61.7">GND</text>
<text x="44.2" y="74.4">GND</text>
<text x="89.9" y="76.9">GND</text>
<text x="227" y="74.4">GND</text>
<text x="177.5" y="148">GND</text>
<text x="187.7" y="145.4">GND</text>
</g>
<g font-size="1.5" fill="#0000c2">
<text x="99" y="69.7">IIC address : 1010_001x</text>
<text x="172.7" y="88.8">GLOBAL_EN needs to be pulse lowfor &gt;1mS</text>
<text x="232.4" y="124.4">FAN connector</text>
<text x="194.3" y="148.7">Also SMBUS alertIIC address : 0001_100x</text>
<text x="194.3" y="144.7">IIC address : 0101_111x</text>
</g>
<g font-size="1.4" fill="#840000">
<text x="220.9" y="59.7">2</text>
<text x="227" y="58.1" transform="rotate(-90 227 58.1)">5</text>
<text x="231.7" y="59.7">4</text>
<text x="227" y="62.6" transform="rotate(-90 227 62.6)">3</text>
</g>
<g font-size="1.4" fill="#008484">
<text x="227.8" y="56.3" transform="rotate(-90 227.8 56.3)">VCC</text>
<text x="227.8" y="66.6" transform="rotate(-90 227.8 66.6)">GND</text>
</g>
</svg>
